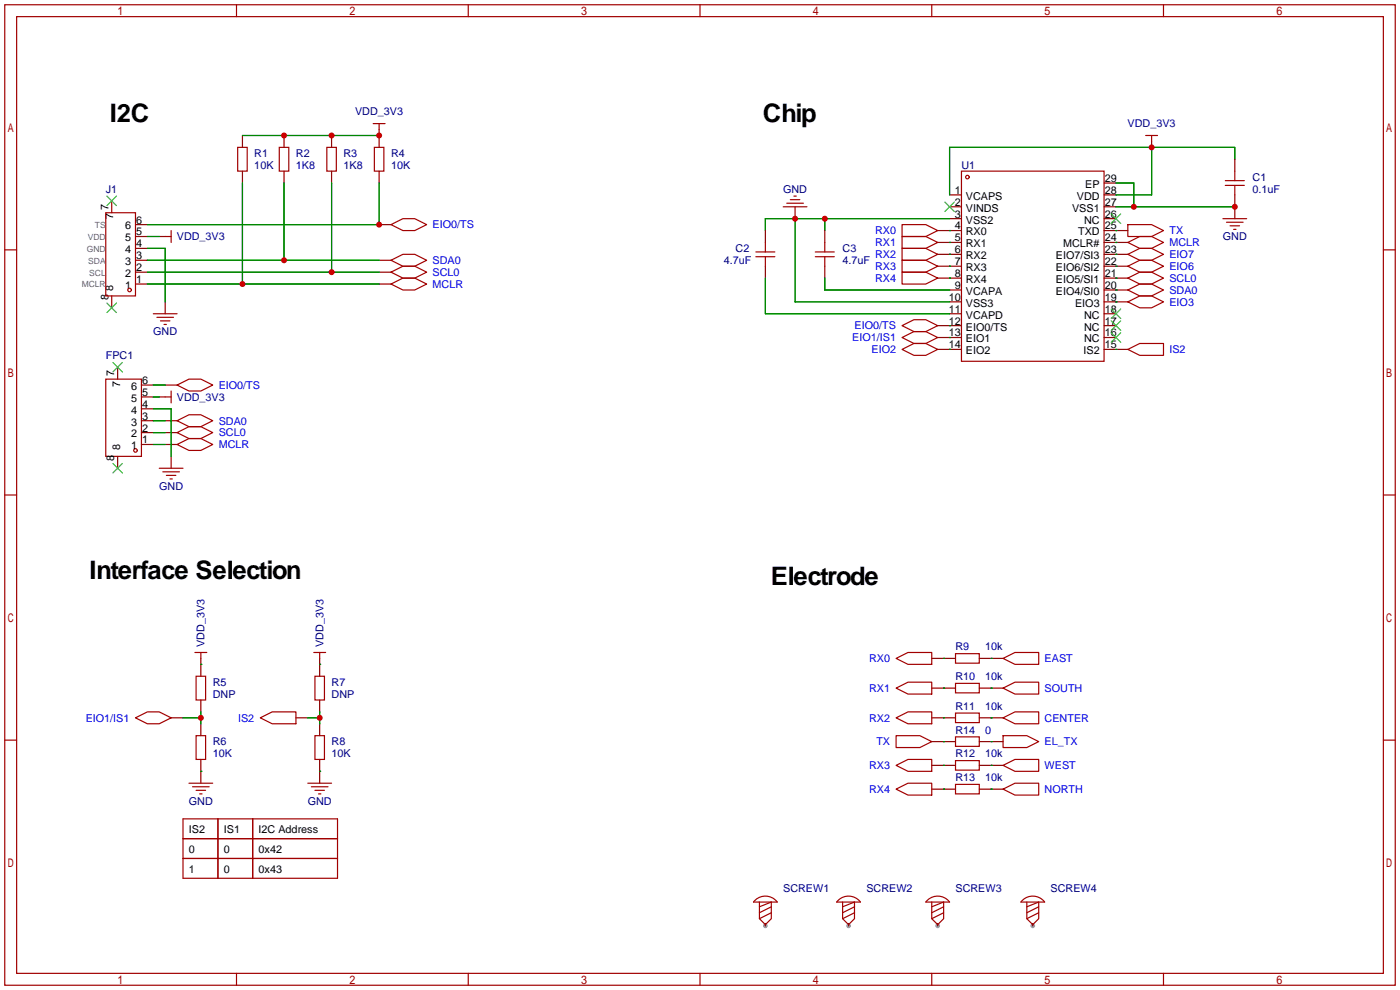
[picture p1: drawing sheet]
<svg xmlns="http://www.w3.org/2000/svg" width="299mm" height="212mm" viewBox="0 0 299 212" stroke-linecap="round" stroke-linejoin="round" font-family="sans-serif">
<g fill="#999">
<circle cx="163.6" cy="197.9" r=".51"/>
<circle cx="181.4" cy="197.9" r=".51"/>
<circle cx="200.4" cy="197.9" r=".51"/>
<circle cx="220.7" cy="197.9" r=".51"/>
</g>
<g fill="none" stroke="#a10000" stroke-width=".25">
<path d="M1 1h297.2v209.6h-297.2zM3.6 3.6h292.1v204.4h-292.1zM50.5 1v2.6M100.1 1v2.6M149.6 1v2.6M199.1 1v2.6M248.7 1v2.6M50.8 31.5h2v5.1h-2zM59.7 31.5h2v5.1h-2zM69.8 31.5h2.1v5.1h-2.1zM79.8 26.4h2.5M80 31.5h2v5.1h-2z"/>
<path d="M81 26.4v1.3M205.5 36.6h30.5v40.6h-30.5zM244.9 29h2.5M246.1 29v1.2M261.9 39.6h4M261.9 38.6h4M263.9 36.6v2M263.9 39.6v2.1M1 53.4h2.6M22.6 45.5h6.4v17.7h-6.4zM35.3 50.5h1.3M36.6 49.3v2.5"/>
<path d="M83.6 55.6l2.5-1.2h2.5l2.6 1.2-2.6 1.3h-2.5zM83.6 58.2l2.5-1.3h2.5l2.6 1.3-2.6 1.2h-2.5zM83.6 48l2.5-1.3h2.5l2.6 1.3-2.6 1.3h-2.5zM161.5 53.8h4.1M161.5 54.9h4.1M163.6 51.8v2M163.6 54.9v2M167.4 44.2h5.1M168.1 43.4h3.6M168.9 42.7h2M169.7 41.9h.5M174.2 53.8h4.1"/>
<path d="M174.2 54.9h4.1M176.3 51.8v2M176.3 54.9v2M192.8 48h5.1l2.5 1.3-2.5 1.2h-5.1zM192.8 50.5h5.1l2.5 1.3-2.5 1.3h-5.1zM192.8 53.1h5.1l2.5 1.3-2.5 1.2h-5.1zM192.8 55.6h5.1l2.5 1.3-2.5 1.3h-5.1zM192.8 58.2h5.1l2.5 1.2-2.5 1.3h-5.1zM241 51.8l2.6-1.3h2.5l2.6 1.3-2.6 1.3h-2.5zM241 48h5.1l2.6 1.3-2.6 1.2h-5.1zM241 59.4l2.6-1.2h2.5l2.6 1.2-2.6 1.3h-2.5zM241 56.9l2.6-1.3h2.5l2.6 1.3-2.6 1.3h-2.5z"/>
<path d="M241 54.4l2.6-1.3h2.5l2.6 1.3-2.6 1.2h-2.5zM261.4 46.7h5M262.1 47.5h3.6M262.9 48.3h2M263.7 49h.5M295.7 53.4h2.5M32.8 67.1h5M33.5 67.8h3.6M34.3 68.6h2M35.1 69.3h.5M83.6 60.7l2.5-1.3h2.5l2.6 1.3-2.6 1.3h-2.5zM192.8 69.6l2.5-1.3h2.6l2.5 1.3-2.5 1.3h-2.6z"/>
<path d="M192.8 72.1l2.5-1.2h2.6l2.5 1.2-2.5 1.3h-2.6zM192.8 74.7l2.5-1.3h2.6l2.5 1.3-2.5 1.2h-2.6zM241 62l2.6-1.3h2.5l2.6 1.3-2.6 1.2h-2.5zM241 64.5l2.6-1.3h2.5l2.6 1.3-2.6 1.3h-2.5zM241 74.7l2.6-1.3h5.1v2.5h-5.1zM22.6 81h7.6v16.5h-7.6zM35.3 84.8h1.3M36.6 83.6v2.5M37.8 82.3l2.6-1.3h2.5l2.6 1.3-2.6 1.3h-2.5zM37.8 95l2.6-1.3h2.5l2.6 1.3-2.6 1.3h-2.5zM37.8 89.9l2.6-1.3h2.5l2.6 1.3-2.6 1.3h-2.5zM37.8 92.5l2.6-1.3h2.5l2.6 1.3-2.6 1.2h-2.5z"/>
<path d="M1 105.8h2.6M34 100.1h5.1M34.8 100.8h3.6M35.6 101.6h2M36.3 102.4h.5M295.7 105.8h2.5M41.7 139.4h2.5M42.9 139.4v1.3M67.1 139.4h2.5M68.3 139.4v1.3M204.2 139.7h5.1v2h-5.1zM1 158.2h2.6"/>
<path d="M29 153.4l2.5-1.3h2.5l2.6 1.3-2.6 1.3h-2.5zM41.9 144.5h2v5.1h-2zM41.9 157.2h2v5.1h-2zM55.6 153.4l2.6-1.3h5v2.6h-5zM67.3 144.5h2v5.1h-2zM67.3 157.2h2v5.1h-2zM191.5 140.7l2.6-1.3h5v2.6h-5zM191.5 147.1l2.6-1.3h5v2.5h-5zM191.5 153.4l2.6-1.3h5v2.6h-5zM191.5 157.2h5.1l2.5 1.3-2.5 1.3h-5.1zM204.2 146.1h5.1v2h-5.1zM204.2 152.4h5.1v2h-5.1z"/>
<path d="M204.2 157.5h5.1v2h-5.1zM214.4 140.7l2.5-1.3h5.1v2.6h-5.1zM214.4 147.1l2.5-1.3h5.1v2.5h-5.1zM214.4 153.4l2.5-1.3h5.1v2.6h-5.1zM214.4 157.2h5.1l2.5 1.3-2.5 1.3h-5.1zM295.7 158.2h2.5M39.1 175h33v12.7h-33zM39.1 179.2h33M40.4 167.4h5.1M41.1 168.1h3.6M41.9 168.9h2M42.7 169.7h.5"/>
<path d="M46.6 175v12.7M54 175v12.7M65.8 167.4h5.1M66.5 168.1h3.6M67.3 168.9h2M68.1 169.7h.5M191.5 163.6l2.6-1.3h5v2.5h-5zM191.5 168.7l2.6-1.3h5v2.5h-5zM204.2 162.6h5.1v2h-5.1zM204.2 167.6h5.1v2.1h-5.1zM214.4 163.6l2.5-1.3h5.1v2.5h-5.1zM214.4 168.7l2.5-1.3h5.1v2.5h-5.1z"/>
<path d="M39.1 183.5h33M161.5 192.3a3.2 3.2 0 0 1 4.6 .5h-5.1zM162.3 192.8v3.5l1.3 1.3 1.2-1.3v-3.5l-2.5 1M164.8 193.8l-2.5 1.3M164.8 195.1l-2.5 1.2M179.3 192.3a3.2 3.2 0 0 1 4.6 .5h-5.1zM180.1 192.8v3.5l1.3 1.3 1.2-1.3v-3.5l-2.5 1M182.6 193.8l-2.5 1.3M182.6 195.1l-2.5 1.2M198.3 192.3a3.2 3.2 0 0 1 4.6 .5h-5zM199.1 192.8v3.5l1.3 1.3 1.3-1.3v-3.5l-2.6 1M201.7 193.8l-2.6 1.3"/>
<path d="M201.7 195.1l-2.6 1.2M218.6 192.3a3.2 3.2 0 0 1 4.7 .5h-5.1zM219.5 192.8v3.5l1.2 1.3 1.3-1.3v-3.5l-2.5 1M222 193.8l-2.5 1.3M222 195.1l-2.5 1.2M50.5 208v2.6M100.1 208v2.6M149.6 208v2.6M199.1 208v2.6M248.7 208v2.6"/>
<circle cx="206.8" cy="37.8" r=".38"/>
<circle cx="27.7" cy="62" r=".38"/>
<circle cx="29" cy="96.3" r=".38"/>
</g>
<g fill="none" stroke="#870000" stroke-width=".25">
<path d="M51.8 29v2.5M51.8 36.6v2.5M60.7 29v2.5M60.7 36.6v2.5M70.9 29v2.5M70.9 36.6v2.5M81 27.7v3.8M81 36.6v2.5M236 39.1h2.5M246.1 30.2v1.3M263.9 34v2.6M23.9 42.9v2.6"/>
<path d="M29 48h2.5M29 50.5h2.5M29 53.1h2.5M29 55.6h2.5M29 58.2h2.5M34 50.5h1.3M81 48h2.6M81 55.6h2.6M81 58.2h2.6M163.6 49.3v2.5M163.6 56.9v2.5M169.9 44.2v2.5"/>
<path d="M176.3 49.3v2.5M176.3 56.9v2.5M200.4 49.3h5.1M200.4 51.8h5.1M200.4 54.4h5.1M200.4 56.9h5.1M200.4 59.4h5.1M202.9 41.7h2.6M202.9 44.2h2.6M202.9 46.7h2.6M236 41.7h2.5M236 44.2h2.5"/>
<path d="M236 46.7h2.5M236 49.3h5M236 51.8h5M236 54.4h5M236 56.9h5M236 59.4h5M263.9 41.7v5M23.9 63.2v2.6M25.1 78.5v2.5M29 60.7h2.5M35.3 64.5v2.6M81 60.7h2.6"/>
<path d="M200.4 69.6h5.1M200.4 72.1h5.1M200.4 74.7h5.1M202.9 62h2.6M202.9 64.5h2.6M202.9 67.1h2.6M236 62h5M236 64.5h5M236 67.1h2.5M236 69.6h2.5M236 72.1h2.5M236 74.7h5"/>
<path d="M25.1 97.5v2.6M30.2 95h2.6M30.2 92.5h2.6M30.2 89.9h2.6M30.2 87.4h2.6M30.2 84.8h2.6M30.2 82.3h2.6M34 84.8h1.3M35.3 95h2.5M35.3 92.5h2.5M35.3 89.9h2.5M35.3 82.3h2.5"/>
<path d="M36.6 97.5v2.6M36.6 153.4h2.5M42.9 140.7v3.8M42.9 149.6v2.5M42.9 154.7v2.5M63.2 153.4h2.6M68.3 140.7v3.8M68.3 149.6v2.5M68.3 154.7v2.5M199.1 153.4h5.1M199.1 140.7h5.1M199.1 147.1h5.1"/>
<path d="M199.1 158.5h5.1M209.3 153.4h5.1M209.3 140.7h5.1M209.3 147.1h5.1M209.3 158.5h5.1M42.9 162.3v5.1M68.3 162.3v5.1M199.1 163.6h5.1M199.1 168.7h5.1M209.3 163.6h5.1M209.3 168.7h5.1M163.6 197.4v.5"/>
<path d="M181.4 197.4v.5M200.4 197.4v.5M220.7 197.4v.5"/>
</g>
<g fill="none" stroke="#3c3" stroke-width=".25">
<path d="M22.9 41.9l2 2M24.9 41.9l-2 2M201.9 43.2l2.1 2M204 43.2l-2.1 2M237.5 45.7l2 2.1M239.5 45.7l-2 2.1M22.9 64.8l2 2M24.1 77.5l2.1 2M24.9 64.8l-2 2M26.2 77.5l-2.1 2M237.5 71.1l2 2.1M237.5 68.6l2 2"/>
<path d="M237.5 66l2 2.1M239.5 71.1l-2 2.1M239.5 68.6l-2 2M239.5 66l-2 2.1M24.1 99.1l2.1 2M26.2 99.1l-2.1 2"/>
</g>
<g fill="none" stroke="#008700" stroke-width=".25">
<path d="M51.8 29h29.2M51.8 39.1v21.6M60.7 39.1v16.5M70.9 39.1v19.1M81 39.1v8.9h-49.5M238.5 39.1h3.8v5.1M246.1 31.5v10.2h-7.6M263.9 34v-2.5h-61v10.2M31.5 55.6h49.5M31.5 58.2h49.5M31.5 53.1h3.8v11.4M31.5 50.5h2.5"/>
<path d="M163.6 59.4v7.7h39.3M169.9 46.7v17.8h33M176.3 46.7v2.6M176.3 59.4v2.6h26.6M202.9 49.3h.1M202.9 51.8h.1M202.9 54.4h.1M202.9 56.9h.1M202.9 59.4h.1M202.9 46.7h-39.3v2.6M238.5 51.8h.1M238.5 49.3h.1"/>
<path d="M238.5 59.4h.1M238.5 56.9h.1M238.5 54.4h.1M238.5 44.2h25.4M31.5 60.7h49.5M202.9 69.6h.1M202.9 72.1h.1M202.9 74.7h.1M238.5 62h.1M238.5 64.5h.1M238.5 74.7h.1M32.8 87.4h3.8v10.1"/>
<path d="M32.8 84.8h1.2M32.8 95h2.5M32.8 92.5h2.5M32.8 89.9h2.5M32.8 82.3h2.5M39.1 153.4h3.8M42.9 142h.1M42.9 152.1v2.6M65.8 153.4h2.5M68.3 142h.1M68.3 152.1v2.6M201.7 140.7h.1"/>
<path d="M201.7 147.1h.1M201.7 153.4h.1M201.7 158.5h.1M211.8 140.7h.1M211.8 147.1h.1M211.8 153.4h.1M211.8 158.5h.1M42.9 164.8h.1M68.3 164.8h.1M201.7 163.6h.1M201.7 168.7h.1M211.8 163.6h.1"/>
<path d="M211.8 168.7h.1"/>
</g>
<g fill="#c00">
<circle cx="70.9" cy="29" r=".63"/>
<circle cx="81" cy="29" r=".63"/>
<circle cx="60.7" cy="29" r=".63"/>
<circle cx="81" cy="48" r=".63"/>
<circle cx="51.8" cy="60.7" r=".63"/>
<circle cx="60.7" cy="55.6" r=".63"/>
<circle cx="70.9" cy="58.2" r=".63"/>
<circle cx="42.9" cy="153.4" r=".63"/>
<circle cx="68.3" cy="153.4" r=".63"/>
<circle cx="246.1" cy="31.5" r=".63"/>
<circle cx="242.3" cy="44.2" r=".63"/>
<circle cx="263.9" cy="44.2" r=".63"/>
<circle cx="176.3" cy="46.7" r=".63"/>
<circle cx="169.9" cy="46.7" r=".63"/>
</g>
<g font-size="5.4">
<text x="23.5" y="26.1">I2C</text>
<text x="163.1" y="26.1">Chip</text>
<text x="19.1" y="123.8">Interface Selection</text>
<text x="164.8" y="125.1">Electrode</text>
</g>
<g font-size="2.3" fill="#000080">
<text x="75.9" y="24.7">VDD_3V3</text>
<text x="241" y="27.2">VDD_3V3</text>
<text x="54.4" y="33.6">R1</text>
<text x="63.2" y="33.6">R2</text>
<text x="73.4" y="33.6">R3</text>
<text x="83.6" y="33.6">R4</text>
<text x="22.6" y="41.2">J1</text>
<text x="54.4" y="36.1">10K</text>
<text x="63.2" y="36.1">1K8</text>
<text x="73.4" y="36.1">1K8</text>
<text x="83.6" y="36.1">10K</text>
<text x="167.4" y="41.2">GND</text>
<text x="205.5" y="36.1">U1</text>
<text x="267.7" y="38.7">C1</text>
<text x="267.7" y="41.2">0.1uF</text>
<text x="37.8" y="51.4">VDD_3V3</text>
<text x="157.2" y="53.9">C2</text>
<text x="180.1" y="53.9">C3</text>
<text x="261.3" y="51.4">GND</text>
<text x="154.7" y="56.4">4.7uF</text>
<text x="180.1" y="56.4">4.7uF</text>
<text x="32.7" y="71.7">GND</text>
<text x="22.6" y="76.8">FPC1</text>
<text x="37.8" y="85.6">VDD_3V3</text>
<text x="34" y="104.7">GND</text>
<text x="43.7" y="138.2" transform="rotate(-90 43.7 138.2)">VDD_3V3</text>
<text x="69.1" y="138.2" transform="rotate(-90 69.1 138.2)">VDD_3V3</text>
<text x="204.2" y="139">R9</text>
<text x="210.6" y="139">10k</text>
<text x="45.5" y="146.6">R5</text>
<text x="45.5" y="149.1">DNP</text>
<text x="70.9" y="146.6">R7</text>
<text x="70.9" y="149.1">DNP</text>
<text x="204.2" y="145.3">R10</text>
<text x="210.6" y="145.3">10k</text>
<text x="204.2" y="151.7">R11</text>
<text x="210.6" y="151.7">10k</text>
<text x="45.5" y="159.3">R6</text>
<text x="45.5" y="161.8">10K</text>
<text x="70.9" y="159.3">R8</text>
<text x="70.9" y="161.8">10K</text>
<text x="204.2" y="161.8">R12</text>
<text x="204.2" y="156.8">R14</text>
<text x="210.6" y="161.8">10k</text>
<text x="210.6" y="156.8">0</text>
<text x="204.2" y="166.9">R13</text>
<text x="210.6" y="166.9">10k</text>
<text x="40.4" y="172">GND</text>
<text x="65.8" y="172">GND</text>
<text x="167.4" y="190.5">SCREW1</text>
<text x="185.2" y="190.5">SCREW2</text>
<text x="204.2" y="190.5">SCREW3</text>
<text x="224.5" y="190.5">SCREW4</text>
</g>
<g font-size="2.3">
<text x="204.1" y="41.4">1</text>
<text x="231.9" y="40.2">EP</text>
<text x="236.1" y="41.4">28</text>
<text x="236.1" y="38.9">29</text>
<text x="23.2" y="45" transform="rotate(-90 23.2 45)">7</text>
<text x="24.2" y="46.8" transform="rotate(-90 24.2 46.8)">7</text>
<text x="29.1" y="47.8">6</text>
<text x="204.1" y="44">2</text>
<text x="204.1" y="46.5">3</text>
<text x="206.4" y="42.7">VCAPS</text>
<text x="206.4" y="45.2">VINDS</text>
<text x="206.4" y="47.8">VSS2</text>
<text x="229.1" y="45.2">VSS1</text>
<text x="230.2" y="42.7">VDD</text>
<text x="231.7" y="47.8">NC</text>
<text x="236.1" y="46.5">26</text>
<text x="236.1" y="44">27</text>
<text x="26.7" y="49">6</text>
<text x="26.7" y="51.6">5</text>
<text x="29.1" y="50.3">5</text>
<text x="29.1" y="52.9">4</text>
<text x="204.1" y="49">4</text>
<text x="204.1" y="51.6">5</text>
<text x="206.4" y="50.3">RX0</text>
<text x="206.4" y="52.9">RX1</text>
<text x="227.2" y="52.9">MCLR#</text>
<text x="230.4" y="50.3">TXD</text>
<text x="236.1" y="51.6">24</text>
<text x="236.1" y="49">25</text>
<text x="26.7" y="54.1">4</text>
<text x="26.7" y="56.7">3</text>
<text x="26.7" y="59.2">2</text>
<text x="29.1" y="55.4">3</text>
<text x="29.1" y="57.9">2</text>
<text x="204.1" y="54.1">6</text>
<text x="204.1" y="56.7">7</text>
<text x="204.1" y="59.2">8</text>
<text x="206.4" y="55.4">RX2</text>
<text x="206.4" y="57.9">RX3</text>
<text x="225.7" y="57.9">EIO6/SI2</text>
<text x="225.7" y="55.4">EIO7/SI3</text>
<text x="236.1" y="59.2">21</text>
<text x="236.1" y="56.7">22</text>
<text x="236.1" y="54.1">23</text>
<text x="23.2" y="64" transform="rotate(-90 23.2 64)">8</text>
<text x="24.2" y="62.3" transform="rotate(-90 24.2 62.3)">8</text>
<text x="26.7" y="61.7">1</text>
<text x="29.1" y="60.5">1</text>
<text x="202.8" y="64.3">10</text>
<text x="204.1" y="61.7">9</text>
<text x="206.4" y="60.5">RX4</text>
<text x="206.4" y="63">VCAPA</text>
<text x="206.4" y="65.6">VSS3</text>
<text x="225.7" y="63">EIO4/SI0</text>
<text x="225.7" y="60.5">EIO5/SI1</text>
<text x="229.8" y="65.6">EIO3</text>
<text x="236.1" y="64.3">19</text>
<text x="236.1" y="61.7">20</text>
<text x="202.8" y="66.8">11</text>
<text x="202.8" y="69.4">12</text>
<text x="202.8" y="71.9">13</text>
<text x="206.4" y="68.1">VCAPD</text>
<text x="206.4" y="70.6">EIO0/TS</text>
<text x="231.7" y="70.6">NC</text>
<text x="231.7" y="68.1">NC</text>
<text x="236.1" y="71.9">16</text>
<text x="236.1" y="69.4">17</text>
<text x="236.1" y="66.8">18</text>
<text x="202.8" y="74.4">14</text>
<text x="206.4" y="73.2">EIO1</text>
<text x="206.4" y="75.7">EIO2</text>
<text x="231.6" y="75.7">IS2</text>
<text x="231.7" y="73.2">NC</text>
<text x="236.1" y="74.4">15</text>
<text x="24.4" y="80.4" transform="rotate(-90 24.4 80.4)">7</text>
<text x="25.7" y="82.8" transform="rotate(-90 25.7 82.8)">7</text>
<text x="28" y="83.3">6</text>
<text x="30.4" y="82.1">6</text>
<text x="28" y="88.4">4</text>
<text x="28" y="85.9">5</text>
<text x="30.4" y="89.7">3</text>
<text x="30.4" y="87.1">4</text>
<text x="30.4" y="84.6">5</text>
<text x="28" y="93.5">2</text>
<text x="28" y="91">3</text>
<text x="30.4" y="94.8">1</text>
<text x="30.4" y="92.2">2</text>
<text x="24.4" y="98.5" transform="rotate(-90 24.4 98.5)">8</text>
<text x="25.7" y="96.1" transform="rotate(-90 25.7 96.1)">8</text>
<text x="28" y="96">1</text>
<text x="40.4" y="178.1">IS2</text>
<text x="47.8" y="178.1">IS1</text>
<text x="55.3" y="178.1">I2C Address</text>
<text x="40.4" y="182.4">0</text>
<text x="47.8" y="182.4">0</text>
<text x="55.3" y="182.4">0x42</text>
<text x="40.4" y="186.6">1</text>
<text x="47.8" y="186.6">0</text>
<text x="55.3" y="186.6">0x43</text>
</g>
<g font-size="2.3" fill="#00f">
<text x="92.5" y="48.8">EIO0/TS</text>
<text x="187" y="50.1">RX0</text>
<text x="187" y="52.6">RX1</text>
<text x="249.9" y="52.6">MCLR</text>
<text x="249.9" y="50.1">TX</text>
<text x="92.5" y="56.4">SDA0</text>
<text x="92.5" y="59">SCL0</text>
<text x="187" y="55.2">RX2</text>
<text x="187" y="57.7">RX3</text>
<text x="249.9" y="57.7">EIO6</text>
<text x="249.9" y="55.2">EIO7</text>
<text x="92.5" y="61.5">MCLR</text>
<text x="187" y="60.2">RX4</text>
<text x="249.9" y="62.8">SDA0</text>
<text x="249.9" y="60.2">SCL0</text>
<text x="249.9" y="65.3">EIO3</text>
<text x="182.7" y="70.4">EIO0/TS</text>
<text x="182.1" y="72.9">EIO1/IS1</text>
<text x="186.3" y="75.5">EIO2</text>
<text x="249.9" y="75.5">IS2</text>
<text x="46.7" y="83.1">EIO0/TS</text>
<text x="46.7" y="95.8">MCLR</text>
<text x="46.7" y="90.7">SDA0</text>
<text x="46.7" y="93.3">SCL0</text>
<text x="185.8" y="141.5">RX0</text>
<text x="223.3" y="141.5">EAST</text>
<text x="185.8" y="147.9">RX1</text>
<text x="223.3" y="147.9">SOUTH</text>
<text x="18.3" y="154.2">EIO1/IS1</text>
<text x="50.9" y="154.2">IS2</text>
<text x="185.8" y="154.2">RX2</text>
<text x="223.3" y="154.2">CENTER</text>
<text x="187.3" y="159.3">TX</text>
<text x="223.3" y="159.3">EL_TX</text>
<text x="185.8" y="164.4">RX3</text>
<text x="223.3" y="164.4">WEST</text>
<text x="185.8" y="169.5">RX4</text>
<text x="223.3" y="169.5">NORTH</text>
</g>
<g font-size="1.8" fill="#666">
<text x="18.6" y="53.8">GND</text>
<text x="18.8" y="51.3">VDD</text>
<text x="20.3" y="48.7">TS</text>
<text x="18.9" y="56.4">SDA</text>
<text x="19.1" y="58.9">SCL</text>
<text x="17.5" y="61.4">MCLR</text>
</g>
</svg>
